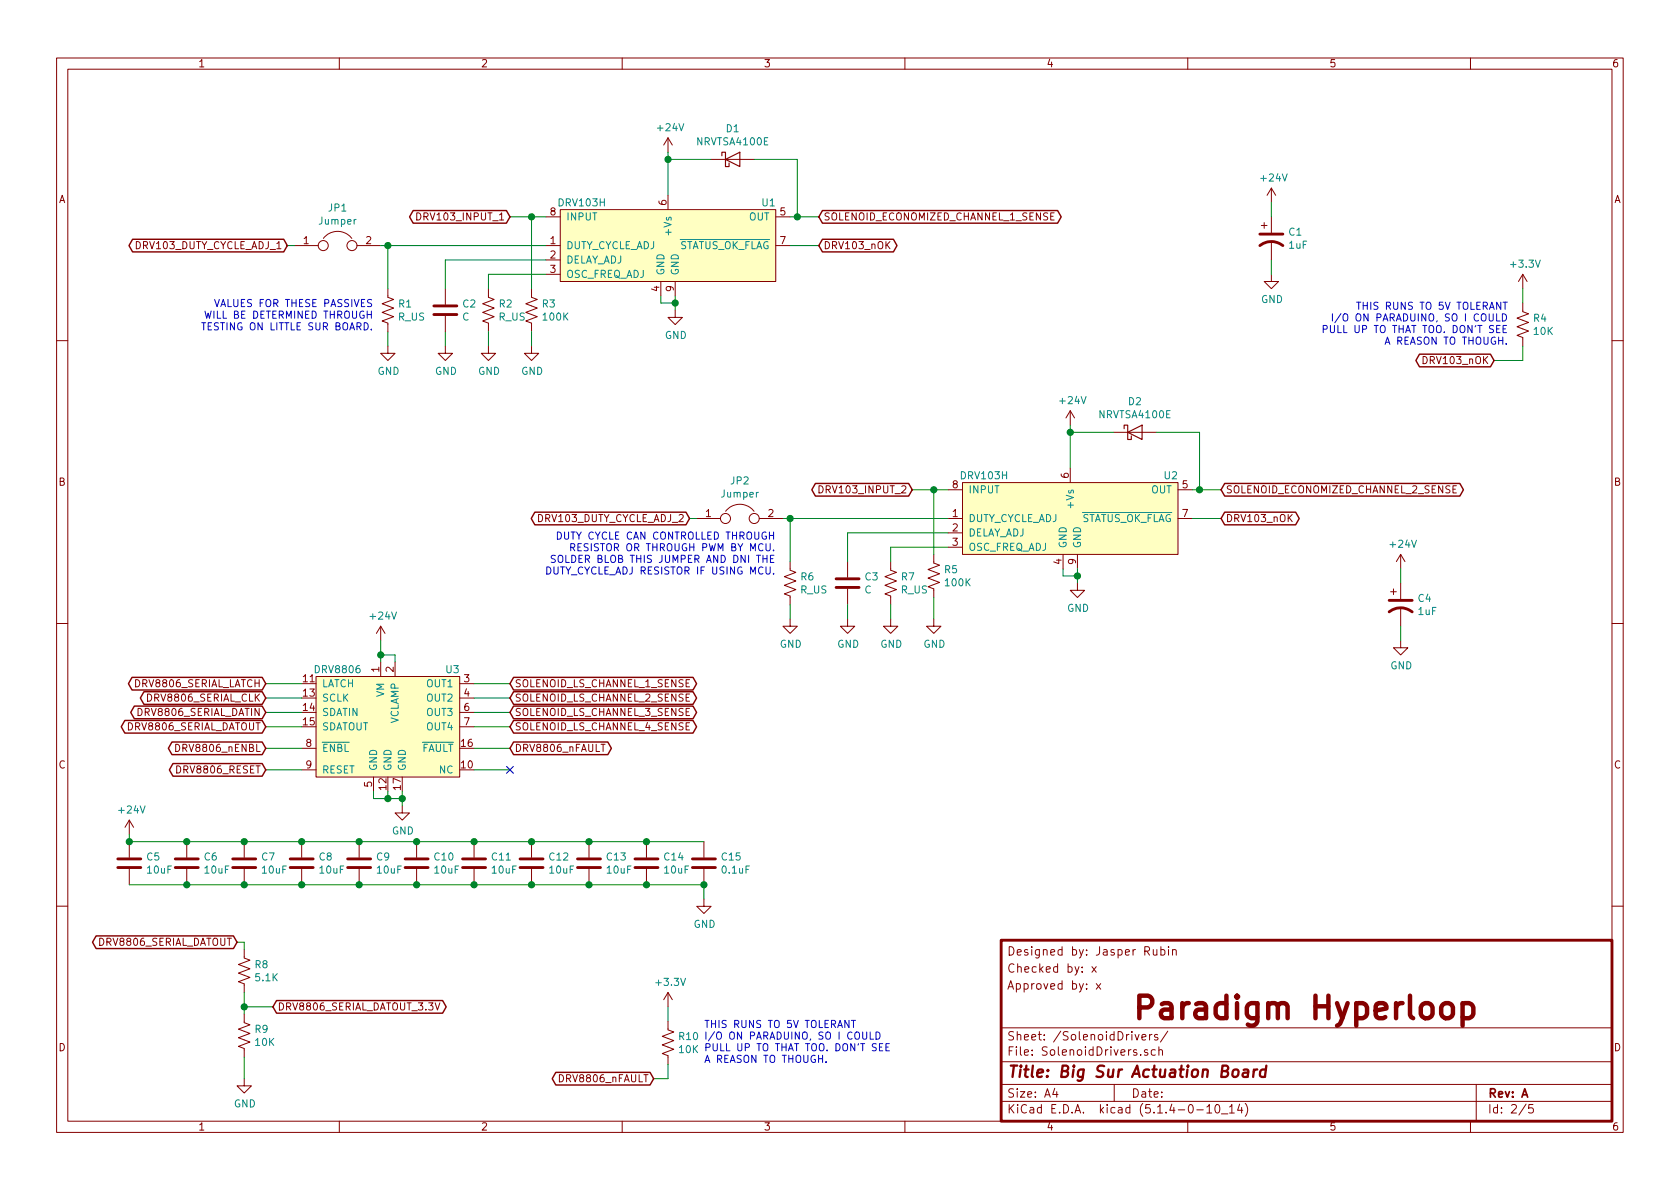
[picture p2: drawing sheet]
<svg xmlns="http://www.w3.org/2000/svg" width="297mm" height="210mm" viewBox="0 0 297 210" stroke-linecap="round" stroke-linejoin="round" font-family="sans-serif">
<g fill="none" stroke="#840000" stroke-width=".51">
<path d="M76.7 55.6h4.1M76.7 54.1h4.1M222.8 43.4a3.3 3.3 0 0 1 4 0M222.8 41.4h4M147.8 103.9h4.1M147.8 102.4h4.1M245.6 108.2a3.3 3.3 0 0 1 4.1 0M245.6 106.2h4.1M20.8 153.4h4.1M20.8 151.9h4.1M31 153.4h4.1M31 151.9h4.1"/>
<path d="M41.1 153.4h4.1M41.1 151.9h4.1M51.3 153.4h4.1M51.3 151.9h4.1M61.5 153.4h4M61.5 151.9h4M71.6 153.4h4.1M71.6 151.9h4.1M81.8 153.4h4.1M81.8 151.9h4.1M91.9 153.4h4.1M91.9 151.9h4.1"/>
<path d="M102.1 153.4h4.1M102.1 151.9h4.1M112.3 153.4h4M112.3 151.9h4M122.4 153.4h4.1M122.4 151.9h4.1M177 166.3h108v32h-108z"/>
</g>
<g fill="none" stroke="#840000" stroke-width=".18">
<path d="M10 10.3h277v189.9h-277zM12 12.2h273v186.1h-273zM60 10.3v1.9M110 10.3v1.9M160 10.3v1.9M210 10.3v1.9M260 10.3v1.9M73.7 37.6a.64 .64 0 0 1 .7 .7 .64 .64 0 0 1-.7 .6zM96.5 38.3h2.6M99.1 37.1h38.1v12.7h-38.1zM118.1 24.4v2.5M118.1 34.5v2.6"/>
<path d="M118.1 24.4l-.8 1.2M118.1 24.4l.8 1.2M125.7 28.2h7.6M137.2 38.3h2.5M223 39.9h1M223.5 39.4v1M224.8 33.3v2.5M224.8 38.3v2.8M224.8 33.3l-.8 1.2M224.8 33.3l.8 1.2M52.1 43.4h4.2M57.2 42.2a3.2 3.2 0 0 1 5 0"/>
<path d="M63.1 43.4h4.2M68.6 51v1.6l1 .4-2 .7 2 .8-2 .7 2 .8-2 .8 1 .3v1.6M78.7 51v2.8M78.7 55.9v2.8M86.4 51v1.6l1 .4-2.1 .7 2.1 .8-2.1 .7 2.1 .8-2.1 .8 1.1 .3v1.6M94 51v1.6l1 .4-2 .7 2 .8-2 .7 2 .8-2 .8 1 .3v1.6M96.5 43.4h2.6M96.5 46h2.6M96.5 48.5h2.6M116.8 49.8v2.5M119.4 54.9v1.2h1.2l-1.2 1.3-1.3-1.3h1.3M119.4 49.8v2.5"/>
<path d="M137.2 43.4h2.5M224.8 48.5v1.3h1.3l-1.3 1.2-1.3-1.2h1.3M224.8 42.7v3.3M269.2 53.6v1.5l1.1 .4-2.1 .8 2.1 .7-2.1 .8 2.1 .7-2.1 .8 1 .4v1.5M269.2 48.5l-.7 1.3M269.2 48.5v2.5M269.2 48.5l.8 1.3M10 60.2h2M68.6 61.2v1.3h1.2l-1.2 1.2-1.3-1.2h1.3M78.7 61.2v1.3h1.3l-1.3 1.2-1.2-1.2h1.2M86.4 61.2v1.3h1.2l-1.2 1.2-1.3-1.2h1.3M94 61.2v1.3h1.2l-1.2 1.2-1.3-1.2h1.3"/>
<path d="M189.2 72.6l-.7 1.3M189.2 72.6v2.6M189.2 72.6l.8 1.3M196.8 76.4h7.7M285 60.2h2M123.2 91.7h4.2M128.3 90.4a3.2 3.2 0 0 1 5 0M134.2 91.7h4.2M139.7 99.3v1.5l1 .4-2 .8 2 .7-2 .8 2 .8-2 .7 1 .4v1.5M144.8 85.9a.64 .64 0 0 1 .7 .6 .64 .64 0 0 1-.7 .7zM149.9 99.3v2.8M157.5 99.3v1.5l1 .4-2 .8 2 .7-2 .8 2 .8-2 .7 1 .4v1.5"/>
<path d="M165.1 98v1.6l1 .3-2 .8 2 .8-2 .7 2 .8-2 .8 1 .3v1.6M167.6 91.7h2.6M167.6 94.2h2.6M167.6 96.8h2.6M167.6 86.6h2.6M170.2 85.3h38.1v12.7h-38.1zM188 98v2.6M189.2 82.8v2.5M190.5 98v2.6M208.3 91.7h2.5M208.3 86.6h2.5M247.6 98v2.6"/>
<path d="M247.6 98l-.7 1.3M247.6 98l.8 1.3M10 110.3h2M55.9 119.6h25.4v17.8h-25.4zM67.3 110.7l-.8 1.3M67.3 110.7v2.6M67.3 117.1v2.5M67.3 110.7l.8 1.3M69.8 117.1v2.5M139.7 109.5v1.2h1.3l-1.3 1.3-1.3-1.3h1.3M149.9 109.5v1.2h1.2l-1.2 1.3-1.3-1.3h1.3M149.9 104.1v2.8"/>
<path d="M157.5 109.5v1.2h1.2l-1.2 1.3-1.3-1.3h1.3M165.1 109.5v1.2h1.3l-1.3 1.3-1.3-1.3h1.3M190.5 103.1v1.3h1.3l-1.3 1.3-1.3-1.3h1.3M245.9 104.6h1M246.4 104.1v1.1M247.6 113.3v1.2h1.3l-1.3 1.3-1.2-1.3h1.2M247.6 103.1v2.8M247.6 107.4v3.3M285 110.3h2M31.1 131.6a.64 .64 0 0 1 .7 .7 .64 .64 0 0 1-.7 .6zM53.3 132.3h2.6M53.3 136.1h2.6"/>
<path d="M66 137.4v2.5M81.3 120.9h2.5M81.3 123.4h2.5M81.3 126h2.5M81.3 128.5h2.5M106.3 131.6h.7M22.9 145v2.6M22.9 148.8v2.8M22.9 153.7v2.8M22.9 145l-.8 1.3M22.9 145l.7 1.3M33 148.8v2.8"/>
<path d="M33 153.7v2.8M43.2 148.8v2.8M43.2 153.7v2.8M53.3 148.8v2.8M53.3 153.7v2.8M63.5 148.8v2.8M63.5 153.7v2.8M71.1 142.5v1.3h1.3l-1.3 1.2-1.3-1.2h1.3M73.7 148.8v2.8M73.7 153.7v2.8M83.8 148.8v2.8M83.8 153.7v2.8"/>
<path d="M94 148.8v2.8M94 153.7v2.8M104.1 148.8v2.8M104.1 153.7v2.8M114.3 148.8v2.8M114.3 153.7v2.8M124.5 159v1.3h1.2l-1.2 1.2-1.3-1.2h1.3M124.5 148.8v2.8M124.5 153.7v2.8M10 160.2h2M43.2 167.9v1.5l1 .4-2 .8 2 .7-2 .8 2 .7-2 .8 1 .4v1.5M43.2 179.3v1.5l1 .4-2 .8 2 .7-2 .8 2 .8-2 .7 1 .4v1.5"/>
<path d="M76.9 177.3l.4 1.3 .5-1.3M118.1 175.5l-.8 1.3M118.1 175.5v2.5M118.1 175.5l.8 1.3M193.1 170.9l.7 1M193.8 173.9l.8 1M193.8 170.9l-.7 1M194.6 173.9l-.8 1M203.9 167.9l.1 .9 .3 .1 .2-.1M204.5 167.9v1M205.3 168l.4-.1 .3 .3-.1 .6-.2 .1-.4-.1M205.3 167.4v1.5"/>
<path d="M206.6 167.4v.2M206.6 167.9v1M207.3 168h.1a.37 .37 0 0 1 .6 .1v.8M207.3 167.9v1M285 160.2h2M43.2 190.7v1.3h1.2l-1.2 1.3-1.3-1.3h1.3M60 198.3v1.9M110 198.3v1.9M118.1 180.6v1.5l1 .4-2 .8 2 .7-2 .8 2 .7-2 .8 1 .4v1.5M160 198.3v1.9M177 194.8h108M177 191.8h108"/>
<path d="M177 187.8h108M177 181.8h108M186.5 192.5l-.4 1h1M186.8 193v1M197 191.8v3M200.7 182.9l.3 1 .4-1M201.7 186.5v.1M201.9 183.4l.7-.1-.1-.3-.4-.1-.2 .2 .1 .7h.5M202.9 185.7l-.4-.1-.2 .2 .1 .2 .5 .2v.3h-.6M203.3 182.9v1M204.3 185.7l-.5-.1-.2 .3v.6l.2 .1 .5-.1M204.7 183l-.4-.1-.2 .2 .1 .3 .5 .1v.3h-.6"/>
<path d="M204.9 185.7l.2-.1 .4 .1v.9M204.9 185.1v1.5M206.5 182.3l-1.3 2M210 198.3v1.9M211.6 196.3h1.2M213.4 195.8l.4-.5v1.5M213.4 196.8h.8M215 195.4l.3-.1a.94 .94 0 0 1 0 1.5 .8 .8 0 0 1-.6-.6 .8 .8 0 0 1 .3-.8zM216 197h1.1M217.4 195.8l.4-.5v1.5M217.4 196.8h.8M219.2 195.2l-.4 1.1h.9"/>
<path d="M219.5 195.8v1M220.2 195.1a1.71 1.71 0 0 1 0 2.3M260 198.3v1.9M261 191.8v6.5M269.8 195.2l-1.2 2M271 195.3h-.7v.7l.2-.1 .5 .1 .1 .2-.1 .5-.2 .1-.5-.1"/>
<circle cx="57.1" cy="43.4" r=".89"/>
<circle cx="62.2" cy="43.4" r=".89"/>
<circle cx="128.3" cy="91.7" r=".89"/>
<circle cx="133.3" cy="91.7" r=".89"/>
</g>
<path d="M219.9 189.2h.7v1.2M220.7 189.6l-.7 .1a.4 .4 0 0 0-.3 .3 .4 .4 0 0 0 .2 .4l.7-.1M221.7 189.1l-.1 1.3M222.3 189.1a.55 .55 0 0 0-.6 .4M223.8 189.2a.68 .68 0 0 0-1 .3v.8l.3 .1 .6-.1M223.9 188.4l-.3 2" fill="none" stroke="#840000" stroke-width=".41"/>
<path d="M255 177.8a1.09 1.09 0 0 1 1.1-.4 1.09 1.09 0 0 1 .8 .7v1.2a1.08 1.08 0 0 1-1 .8 1.08 1.08 0 0 1-1.1-.8v-1.2zM258.6 177.6a1.3 1.3 0 0 1 1.7 .2l.2 .3v1.2l-.2 .4-.6 .4h-.7l-.4-.2M258.6 177.4v4" fill="none" stroke="#840000" stroke-width=".79"/>
<path d="M127.6 27.6v-.7h.7v2.6h.6v-.7M128.3 28.2l2.5-1.3v2.6zM198.8 75.8v-.6h.6v2.5h.6v-.6M199.4 76.4l2.5-1.2v2.5z" fill="none" stroke="#840000" stroke-width=".2"/>
<g fill="#ffffc2" stroke="#ffffc2" stroke-width=".18">
<path d="M170.2 85.3h38.1v12.7h-38.1z"/>
<path d="M99.1 37.1h38.1v12.7h-38.1z"/>
<path d="M55.9 119.6h25.4v17.8h-25.4z"/>
</g>
<g fill="none" stroke="#008400" stroke-width=".18">
<path d="M90.2 38.3h6.3M94 38.3v12.7M118.1 26.9v7.6M118.1 28.2h7.6M133.3 28.2h7.7v10.1M139.7 38.3h5.1M224.8 35.8v2.5M50.8 43.4h1.3M67.3 43.4h29.2M68.6 43.4v7.6M68.6 58.7v2.5M78.7 58.7v2.5"/>
<path d="M86.4 58.7v2.5M94 58.7v2.5M96.5 48.5h-10.1v2.5M96.5 46h-17.8v5M116.8 52.3v1.3h2.6M119.4 52.3v2.6M139.7 43.4h5.1M224.8 46v2.5M269.2 51v2.6M189.2 75.2v7.6M189.2 76.4h7.6M204.5 76.4h7.6v10.2"/>
<path d="M269.2 61.2v2.5h-5M121.9 91.7h1.3M138.4 91.7h29.2M139.7 91.7v7.6M161.3 86.6h6.3M165.1 86.6v11.4M167.6 94.2h-17.7v5.1M167.6 96.8h-10.1v2.5M210.8 91.7h5.1M210.8 86.6h5.1M67.3 113.3v3.8M67.3 115.8h2.5v1.3"/>
<path d="M139.7 106.9v2.6M149.9 106.9v2.6M157.5 106.9v2.6M165.1 105.7v3.8M188 100.6v1.2h2.5M190.5 100.6v2.5M247.6 100.6v2.5M247.6 110.7v2.6M47 136.1h6.3M47 132.3h6.3M47 120.9h6.3M47 123.4h6.3"/>
<path d="M47 128.5h6.3M47 126h6.3M66 139.9v1.3h5.1M68.6 139.9v1.3M71.1 139.9v2.6M83.8 136.1h6.4M83.8 132.3h6.4M83.8 120.9h6.4M83.8 123.4h6.4M83.8 128.5h6.4M83.8 126h6.4M22.9 156.5h101.6v2.5"/>
<path d="M22.9 147.6v1.2h101.6M41.9 166.6h1.3v1.3M43.2 175.5v3.8M43.2 178h5.1M118.1 178v2.6M43.2 186.9v3.8M118.1 188.2v2.5h-2.5"/>
</g>
<g fill="none" stroke="#840000" stroke-width=".25">
<path d="M73.1 37.2h16.4l.7 1.1-.7 1.2h-16.4l-.7-1.2zM145.4 37.2h41.6l.6 1.1-.6 1.2h-41.6l-.6-1.2zM23.4 42.3h26.8l.6 1.1-.6 1.1h-26.8l-.6-1.1zM145.4 42.3h12.6l.6 1.1-.6 1.1h-12.6l-.6-1.1zM251 62.6h12.5l.7 1.1-.7 1.2h-12.5l-.7-1.2zM94.6 90.6h26.7l.6 1.1-.6 1.1h-26.7l-.7-1.1zM144.2 85.5h16.5l.6 1.1-.6 1.1h-16.5l-.7-1.1zM216.5 90.6h12.6l.6 1.1-.6 1.1h-12.6l-.6-1.1zM216.5 85.5h41.6l.6 1.1-.6 1.1h-41.6l-.6-1.1zM23.3 119.8h23.1l.6 1.1-.6 1.1h-23.1l-.6-1.1zM90.8 119.8h31.7l.7 1.1-.7 1.1h-31.7l-.6-1.1zM22.1 127.4h24.3l.6 1.1-.6 1.1h-24.3l-.7-1.1z"/>
<path d="M23.7 124.9h22.7l.6 1.1-.6 1.1h-22.7l-.6-1.1zM25.5 122.3h20.9l.6 1.1-.6 1.2h-20.9l-.7-1.2zM30.4 131.2h16l.6 1.1-.6 1.1h-16l-.6-1.1zM30.6 135h15.8l.6 1.1-.6 1.2h-15.8l-.7-1.2zM90.8 122.3h31.7l.7 1.1-.7 1.2h-31.7l-.6-1.2zM90.8 124.9h31.7l.7 1.1-.7 1.1h-31.7l-.6-1.1zM90.8 127.4h31.7l.7 1.1-.7 1.1h-31.7l-.6-1.1zM90.8 131.2h16.7l.6 1.1-.6 1.1h-16.7l-.6-1.1zM17 165.5h24.3l.6 1.1-.6 1.1h-24.3l-.6-1.1zM48.9 176.9h29.4l.6 1.1-.6 1.2h-29.4l-.6-1.2zM98.3 189.6h16.6l.7 1.1-.7 1.2h-16.6l-.7-1.2z"/>
</g>
<g fill="none" stroke="#0000c2" stroke-width=".18">
<path d="M35.7 57.1h.7M36 57.1v1.2M36.2 55l.4 1.3 .2-.9 .2 .9 .3-1.3M37.9 53l.5 1.2 .4-1.2M234 58.2h.6v-.5l-.2-.1h-.4v1.2M235.2 57.6v1l.3 .2h.3l.1-.2v-1M235.6 55.5v1.3M237.1 55.4l-1.1 1.7M237.5 55.7a.45 .45 0 0 1 .8 0 .88 .88 0 0 1-.3 1.1l-.4-.1a1.07 1.07 0 0 1-.1-1zM239.9 53.4h.7M240.2 53.4v1.3M244.9 60.9l.4-1.3 .4 1.3"/>
<path d="M245 60.5h.6M98.2 98.3l-.5-.1-.2 .1v.4l.6 .2 .1 .3-.3 .3-.4-.1M98.6 94.1a.64 .64 0 0 1 .7 .6 .64 .64 0 0 1-.7 .6zM98.7 98.4a.45 .45 0 0 1 .8 0 .88 .88 0 0 1-.3 1.1l-.3-.1a1.07 1.07 0 0 1-.2-1zM100.9 96.8l.6-.1 .1-.4-.2-.2h-.5v1.3M101.2 96.8l.4 .6M102.2 96.7h.4M102.8 96.1h-.6v1.3h.6M96.7 100.2a.64 .64 0 0 1 .7 .7 .64 .64 0 0 1-.7 .6zM146 187.8v.1M150.5 180.4h.8M150.9 180.4v1.3"/>
<path d="M152.5 182.5v1l.3 .3 .3-.1 .1-.2v-1M153.8 182.5v1.3h.7M154.9 182.5a.64 .64 0 0 1 .7 .6 .64 .64 0 0 1-.7 .7zM154.9 184.6h-.4l-.2 .1v.4l.6 .2v.3l-.2 .2h-.5M155.5 185.2h.4M156.1 184.6h-.6v1.2h.6M156.6 185.2h.4M157.3 184.6h-.7v1.2h.7"/>
</g>
<g fill="#008400" stroke="#008400" stroke-width=".25">
<circle cx="83.8" cy="148.8" r=".51"/>
<circle cx="104.1" cy="148.8" r=".51"/>
<circle cx="53.3" cy="156.5" r=".51"/>
<circle cx="104.1" cy="156.5" r=".51"/>
<circle cx="94" cy="38.3" r=".51"/>
<circle cx="114.3" cy="148.8" r=".51"/>
<circle cx="165.1" cy="86.6" r=".51"/>
<circle cx="114.3" cy="156.5" r=".51"/>
<circle cx="212.1" cy="86.6" r=".51"/>
<circle cx="124.5" cy="156.5" r=".51"/>
<circle cx="22.9" cy="148.8" r=".51"/>
<circle cx="73.7" cy="148.8" r=".51"/>
<circle cx="141" cy="38.3" r=".51"/>
<circle cx="68.6" cy="141.2" r=".51"/>
<circle cx="33" cy="156.5" r=".51"/>
<circle cx="73.7" cy="156.5" r=".51"/>
<circle cx="190.5" cy="101.8" r=".51"/>
<circle cx="33" cy="148.8" r=".51"/>
<circle cx="71.1" cy="141.2" r=".51"/>
<circle cx="68.6" cy="43.4" r=".51"/>
<circle cx="67.3" cy="115.8" r=".51"/>
<circle cx="63.5" cy="148.8" r=".51"/>
<circle cx="43.2" cy="156.5" r=".51"/>
<circle cx="118.1" cy="28.2" r=".51"/>
<circle cx="139.7" cy="91.7" r=".51"/>
<circle cx="63.5" cy="156.5" r=".51"/>
<circle cx="94" cy="156.5" r=".51"/>
<circle cx="43.2" cy="178" r=".51"/>
<circle cx="189.2" cy="76.4" r=".51"/>
<circle cx="43.2" cy="148.8" r=".51"/>
<circle cx="53.3" cy="148.8" r=".51"/>
<circle cx="83.8" cy="156.5" r=".51"/>
<circle cx="94" cy="148.8" r=".51"/>
<circle cx="119.4" cy="53.6" r=".51"/>
</g>
<path d="M89.6 135.5l1.2 1.2M90.8 135.5l-1.2 1.2" fill="none" stroke="#000084" stroke-width=".18"/>
<text font-size="5.6" fill="#840000" x="200" y="180.2">Paradigm Hyperloop</text>
<text font-size="2.8" fill="#840000" x="178" y="190.5">Title: Big Sur Actuation Board</text>
<g font-size="2.1" fill="#840000">
<text x="178" y="172">Checked by: x</text>
<text x="178" y="169">Designed by: Jasper Rubin</text>
<text x="178" y="175">Approved by: x</text>
<text x="178" y="184">Sheet: /SolenoidDrivers/</text>
<text x="178" y="186.7">File: SolenoidDrivers.sch</text>
<text x="178" y="196.9">KiCad E.D.A. kicad (5.1.4-0-10_14)</text>
<text x="178" y="194.1">Size: A4</text>
<text x="200" y="194.1">Date:</text>
<text x="263" y="194.1">Rev: A</text>
<text x="263" y="196.9">Id: 2/5</text>
</g>
<g font-size="1.8" fill="#840000">
<text x="35" y="11.9">1</text>
<text x="85" y="11.9">2</text>
<text x="135" y="11.9">3</text>
<text x="185" y="11.9">4</text>
<text x="235" y="11.9">5</text>
<text x="285" y="11.9">6</text>
<text x="10.4" y="35.9">A</text>
<text x="285.4" y="35.9">A</text>
<text x="74.4" y="39">DRV103_INPUT_1</text>
<text x="97.3" y="38.1">8</text>
<text x="117.9" y="36.3" transform="rotate(-90 117.9 36.3)">6</text>
<text x="137.9" y="38.1">5</text>
<text x="145.6" y="39">SOLENOID_ECONOMIZED_CHANNEL_1_SENSE</text>
<text x="24.1" y="44.1">DRV103_DUTY_CYCLE_ADJ_1</text>
<text x="53.7" y="43.2">1</text>
<text x="64.7" y="43.2">2</text>
<text x="97.3" y="43.2">1</text>
<text x="97.3" y="45.7">2</text>
<text x="137.9" y="43.2">7</text>
<text x="145.6" y="44.1">DRV103_nOK</text>
<text x="97.3" y="48.3">3</text>
<text x="116.6" y="51.5" transform="rotate(-90 116.6 51.5)">4</text>
<text x="119.1" y="51.5" transform="rotate(-90 119.1 51.5)">9</text>
<text x="252" y="64.4">DRV103_nOK</text>
<text x="10.4" y="85.9">B</text>
<text x="145.6" y="87.2">DRV103_INPUT_2</text>
<text x="168.4" y="86.4">8</text>
<text x="189" y="84.6" transform="rotate(-90 189 84.6)">6</text>
<text x="209.1" y="86.4">5</text>
<text x="216.7" y="87.2">SOLENOID_ECONOMIZED_CHANNEL_2_SENSE</text>
<text x="285.4" y="85.9">B</text>
<text x="95.2" y="92.3">DRV103_DUTY_CYCLE_ADJ_2</text>
<text x="124.8" y="91.4">1</text>
<text x="135.8" y="91.4">2</text>
<text x="168.4" y="91.4">1</text>
<text x="168.4" y="94">2</text>
<text x="209.1" y="91.4">7</text>
<text x="216.7" y="92.3">DRV103_nOK</text>
<text x="168.4" y="96.5">3</text>
<text x="187.7" y="99.8" transform="rotate(-90 187.7 99.8)">4</text>
<text x="190.2" y="99.8" transform="rotate(-90 190.2 99.8)">9</text>
<text x="67.1" y="118.8" transform="rotate(-90 67.1 118.8)">1</text>
<text x="69.6" y="118.8" transform="rotate(-90 69.6 118.8)">2</text>
<text x="24.1" y="121.5">DRV8806_SERIAL_LATCH</text>
<text x="26.4" y="124.1">DRV8806_SERIAL_CLK</text>
<text x="53.6" y="120.6">11</text>
<text x="53.6" y="123.2">13</text>
<text x="53.6" y="125.7">14</text>
<text x="82.1" y="120.6">3</text>
<text x="82.1" y="123.2">4</text>
<text x="82.1" y="125.7">6</text>
<text x="91" y="124.1">SOLENOID_LS_CHANNEL_2_SENSE</text>
<text x="91" y="121.5">SOLENOID_LS_CHANNEL_1_SENSE</text>
<text x="22.7" y="129.2">DRV8806_SERIAL_DATOUT</text>
<text x="24.7" y="126.6">DRV8806_SERIAL_DATIN</text>
<text x="53.6" y="128.3">15</text>
<text x="82.1" y="128.3">7</text>
<text x="91" y="126.6">SOLENOID_LS_CHANNEL_3_SENSE</text>
<text x="91" y="129.2">SOLENOID_LS_CHANNEL_4_SENSE</text>
<text x="10.4" y="135.9">C</text>
<text x="31.6" y="133">DRV8806_nENBL</text>
<text x="31.6" y="136.8">DRV8806_RESET</text>
<text x="54.1" y="132.1">8</text>
<text x="54.1" y="135.9">9</text>
<text x="81.6" y="135.9">10</text>
<text x="81.6" y="132.1">16</text>
<text x="91" y="133">DRV8806_nFAULT</text>
<text x="285.4" y="135.9">C</text>
<text x="65.8" y="139.2" transform="rotate(-90 65.8 139.2)">5</text>
<text x="68.3" y="139.6" transform="rotate(-90 68.3 139.6)">12</text>
<text x="70.9" y="139.6" transform="rotate(-90 70.9 139.6)">17</text>
<text x="17.6" y="167.3">DRV8806_SERIAL_DATOUT</text>
<text x="49" y="178.7">DRV8806_SERIAL_DATOUT_3.3V</text>
<text x="10.4" y="185.9">D</text>
<text x="285.4" y="185.9">D</text>
<text x="99.3" y="191.4">DRV8806_nFAULT</text>
<text x="35" y="199.9">1</text>
<text x="85" y="199.9">2</text>
<text x="135" y="199.9">3</text>
<text x="185" y="199.9">4</text>
<text x="235" y="199.9">5</text>
<text x="285" y="199.9">6</text>
</g>
<g font-size="1.8" fill="#008484">
<text x="116.4" y="23.2">+24V</text>
<text x="128.4" y="23.4">D1</text>
<text x="123.3" y="25.7">NRVTSA4100E</text>
<text x="223.1" y="32.1">+24V</text>
<text x="56.5" y="39.7">Jumper</text>
<text x="58.1" y="37.4">JP1</text>
<text x="98.9" y="36.5">DRV103H</text>
<text x="100.1" y="39">INPUT</text>
<text x="118.7" y="41.3" transform="rotate(-90 118.7 41.3)">+Vs</text>
<text x="132.4" y="39">OUT</text>
<text x="134.8" y="36.5">U1</text>
<text x="227.9" y="41.7">C1</text>
<text x="100.1" y="44.1">DUTY_CYCLE_ADJ</text>
<text x="100.1" y="46.6">DELAY_ADJ</text>
<text x="119.6" y="44.1">STATUS_OK_FLAG</text>
<text x="227.9" y="44">1uF</text>
<text x="267.3" y="47.3">+3.3V</text>
<text x="100.1" y="49.1">OSC_FREQ_ADJ</text>
<text x="117.5" y="48.8" transform="rotate(-90 117.5 48.8)">GND</text>
<text x="120" y="48.8" transform="rotate(-90 120 48.8)">GND</text>
<text x="223" y="53.6">GND</text>
<text x="70.4" y="56.7">R_US</text>
<text x="70.5" y="54.4">R1</text>
<text x="81.7" y="56.7">C</text>
<text x="81.9" y="54.4">C2</text>
<text x="88.2" y="56.7">R_US</text>
<text x="88.3" y="54.4">R2</text>
<text x="95.9" y="54.4">R3</text>
<text x="96.1" y="56.7">100K</text>
<text x="117.6" y="59.9">GND</text>
<text x="271.2" y="56.9">R4</text>
<text x="271.2" y="59.2">10K</text>
<text x="66.8" y="66.3">GND</text>
<text x="76.9" y="66.3">GND</text>
<text x="84.5" y="66.3">GND</text>
<text x="92.2" y="66.3">GND</text>
<text x="187.5" y="71.5">+24V</text>
<text x="199.5" y="71.6">D2</text>
<text x="194.5" y="74">NRVTSA4100E</text>
<text x="127.6" y="88">Jumper</text>
<text x="129.2" y="85.7">JP2</text>
<text x="170" y="84.8">DRV103H</text>
<text x="171.2" y="87.2">INPUT</text>
<text x="189.9" y="89.6" transform="rotate(-90 189.9 89.6)">+Vs</text>
<text x="203.5" y="87.2">OUT</text>
<text x="205.9" y="84.8">U2</text>
<text x="171.2" y="92.3">DUTY_CYCLE_ADJ</text>
<text x="171.2" y="94.9">DELAY_ADJ</text>
<text x="190.8" y="92.3">STATUS_OK_FLAG</text>
<text x="167" y="101.4">R5</text>
<text x="171.2" y="97.4">OSC_FREQ_ADJ</text>
<text x="188.6" y="97" transform="rotate(-90 188.6 97)">GND</text>
<text x="191.1" y="97" transform="rotate(-90 191.1 97)">GND</text>
<text x="245.9" y="96.9">+24V</text>
<text x="141.5" y="104.9">R_US</text>
<text x="141.6" y="102.6">R6</text>
<text x="152.9" y="104.9">C</text>
<text x="153" y="102.6">C3</text>
<text x="159.3" y="104.9">R_US</text>
<text x="159.4" y="102.6">R7</text>
<text x="167.2" y="103.7">100K</text>
<text x="250.8" y="106.4">C4</text>
<text x="65.6" y="109.6">+24V</text>
<text x="188.7" y="108.2">GND</text>
<text x="250.8" y="108.8">1uF</text>
<text x="55.9" y="119">DRV8806</text>
<text x="78.9" y="119">U3</text>
<text x="137.9" y="114.5">GND</text>
<text x="148" y="114.5">GND</text>
<text x="155.7" y="114.5">GND</text>
<text x="163.3" y="114.5">GND</text>
<text x="245.8" y="118.4">GND</text>
<text x="56.9" y="121.5">LATCH</text>
<text x="56.9" y="124.1">SCLK</text>
<text x="67.9" y="123.3" transform="rotate(-90 67.9 123.3)">VM</text>
<text x="75.5" y="121.5">OUT1</text>
<text x="75.5" y="124.1">OUT2</text>
<text x="56.9" y="126.6">SDATIN</text>
<text x="56.9" y="129.2">SDATOUT</text>
<text x="70.5" y="128.1" transform="rotate(-90 70.5 128.1)">VCLAMP</text>
<text x="75.5" y="126.6">OUT3</text>
<text x="75.5" y="129.2">OUT4</text>
<text x="56.9" y="133">ENBL</text>
<text x="56.9" y="136.8">RESET</text>
<text x="66.7" y="136.4" transform="rotate(-90 66.7 136.4)">GND</text>
<text x="69.2" y="136.4" transform="rotate(-90 69.2 136.4)">GND</text>
<text x="71.8" y="136.4" transform="rotate(-90 71.8 136.4)">GND</text>
<text x="74.5" y="133">FAULT</text>
<text x="77.7" y="136.8">NC</text>
<text x="21.2" y="143.9">+24V</text>
<text x="69.3" y="147.6">GND</text>
<text x="26" y="152.2">C5</text>
<text x="26.1" y="154.5">10uF</text>
<text x="36.1" y="152.2">C6</text>
<text x="36.3" y="154.5">10uF</text>
<text x="46.3" y="152.2">C7</text>
<text x="46.4" y="154.5">10uF</text>
<text x="56.5" y="152.2">C8</text>
<text x="56.6" y="154.5">10uF</text>
<text x="66.6" y="152.2">C9</text>
<text x="66.8" y="154.5">10uF</text>
<text x="76.9" y="152.2">C10</text>
<text x="76.9" y="154.5">10uF</text>
<text x="87" y="152.2">C11</text>
<text x="87.1" y="154.5">10uF</text>
<text x="97.2" y="152.2">C12</text>
<text x="97.2" y="154.5">10uF</text>
<text x="107.3" y="152.2">C13</text>
<text x="107.4" y="154.5">10uF</text>
<text x="117.5" y="152.2">C14</text>
<text x="117.6" y="154.5">10uF</text>
<text x="127.7" y="152.2">C15</text>
<text x="127.8" y="154.5">0.1uF</text>
<text x="122.6" y="164.1">GND</text>
<text x="45.1" y="171.2">R8</text>
<text x="45.3" y="173.5">5.1K</text>
<text x="116.2" y="174.3">+3.3V</text>
<text x="45.1" y="182.6">R9</text>
<text x="45.2" y="185">10K</text>
<text x="41.4" y="195.8">GND</text>
</g>
<g font-size="1.8" fill="#0000c2">
<text x="37.1" y="58.4">TESTING ON LITTLE SUR BOARD.</text>
<text x="37.2" y="56.4">WILL BE DETERMINED THROUGH</text>
<text x="38.9" y="54.3">VALUES FOR THESE PASSIVES</text>
<text x="236.6" y="58.9">PULL UP TO THAT TOO. DONT SEE</text>
<text x="238.7" y="56.8">I/O ON PARADUINO, SO I COULD</text>
<text x="241.5" y="54.8">THIS RUNS TO 5V TOLERANT</text>
<text x="245.8" y="61">A REASON TO THOUGH.</text>
<text x="99.3" y="95.4">DUTY CYCLE CAN CONTROLLED THROUGH</text>
<text x="98.1" y="101.6">DUTY_CYCLE_ADJ RESISTOR IF USING MCU.</text>
<text x="100" y="99.5">SOLDER BLOB THIS JUMPER AND DNI THE</text>
<text x="102.8" y="97.5">RESISTOR OR THROUGH PWM BY MCU.</text>
<text x="120.1" y="183.9">R10 I/O ON PARADUINO, SO I COULD</text>
<text x="124.5" y="181.8">THIS RUNS TO 5V TOLERANT</text>
<text x="120.1" y="186.2">10K PULL UP TO THAT TOO. DONT SEE</text>
<text x="124.5" y="188">A REASON TO THOUGH.</text>
</g>
</svg>
